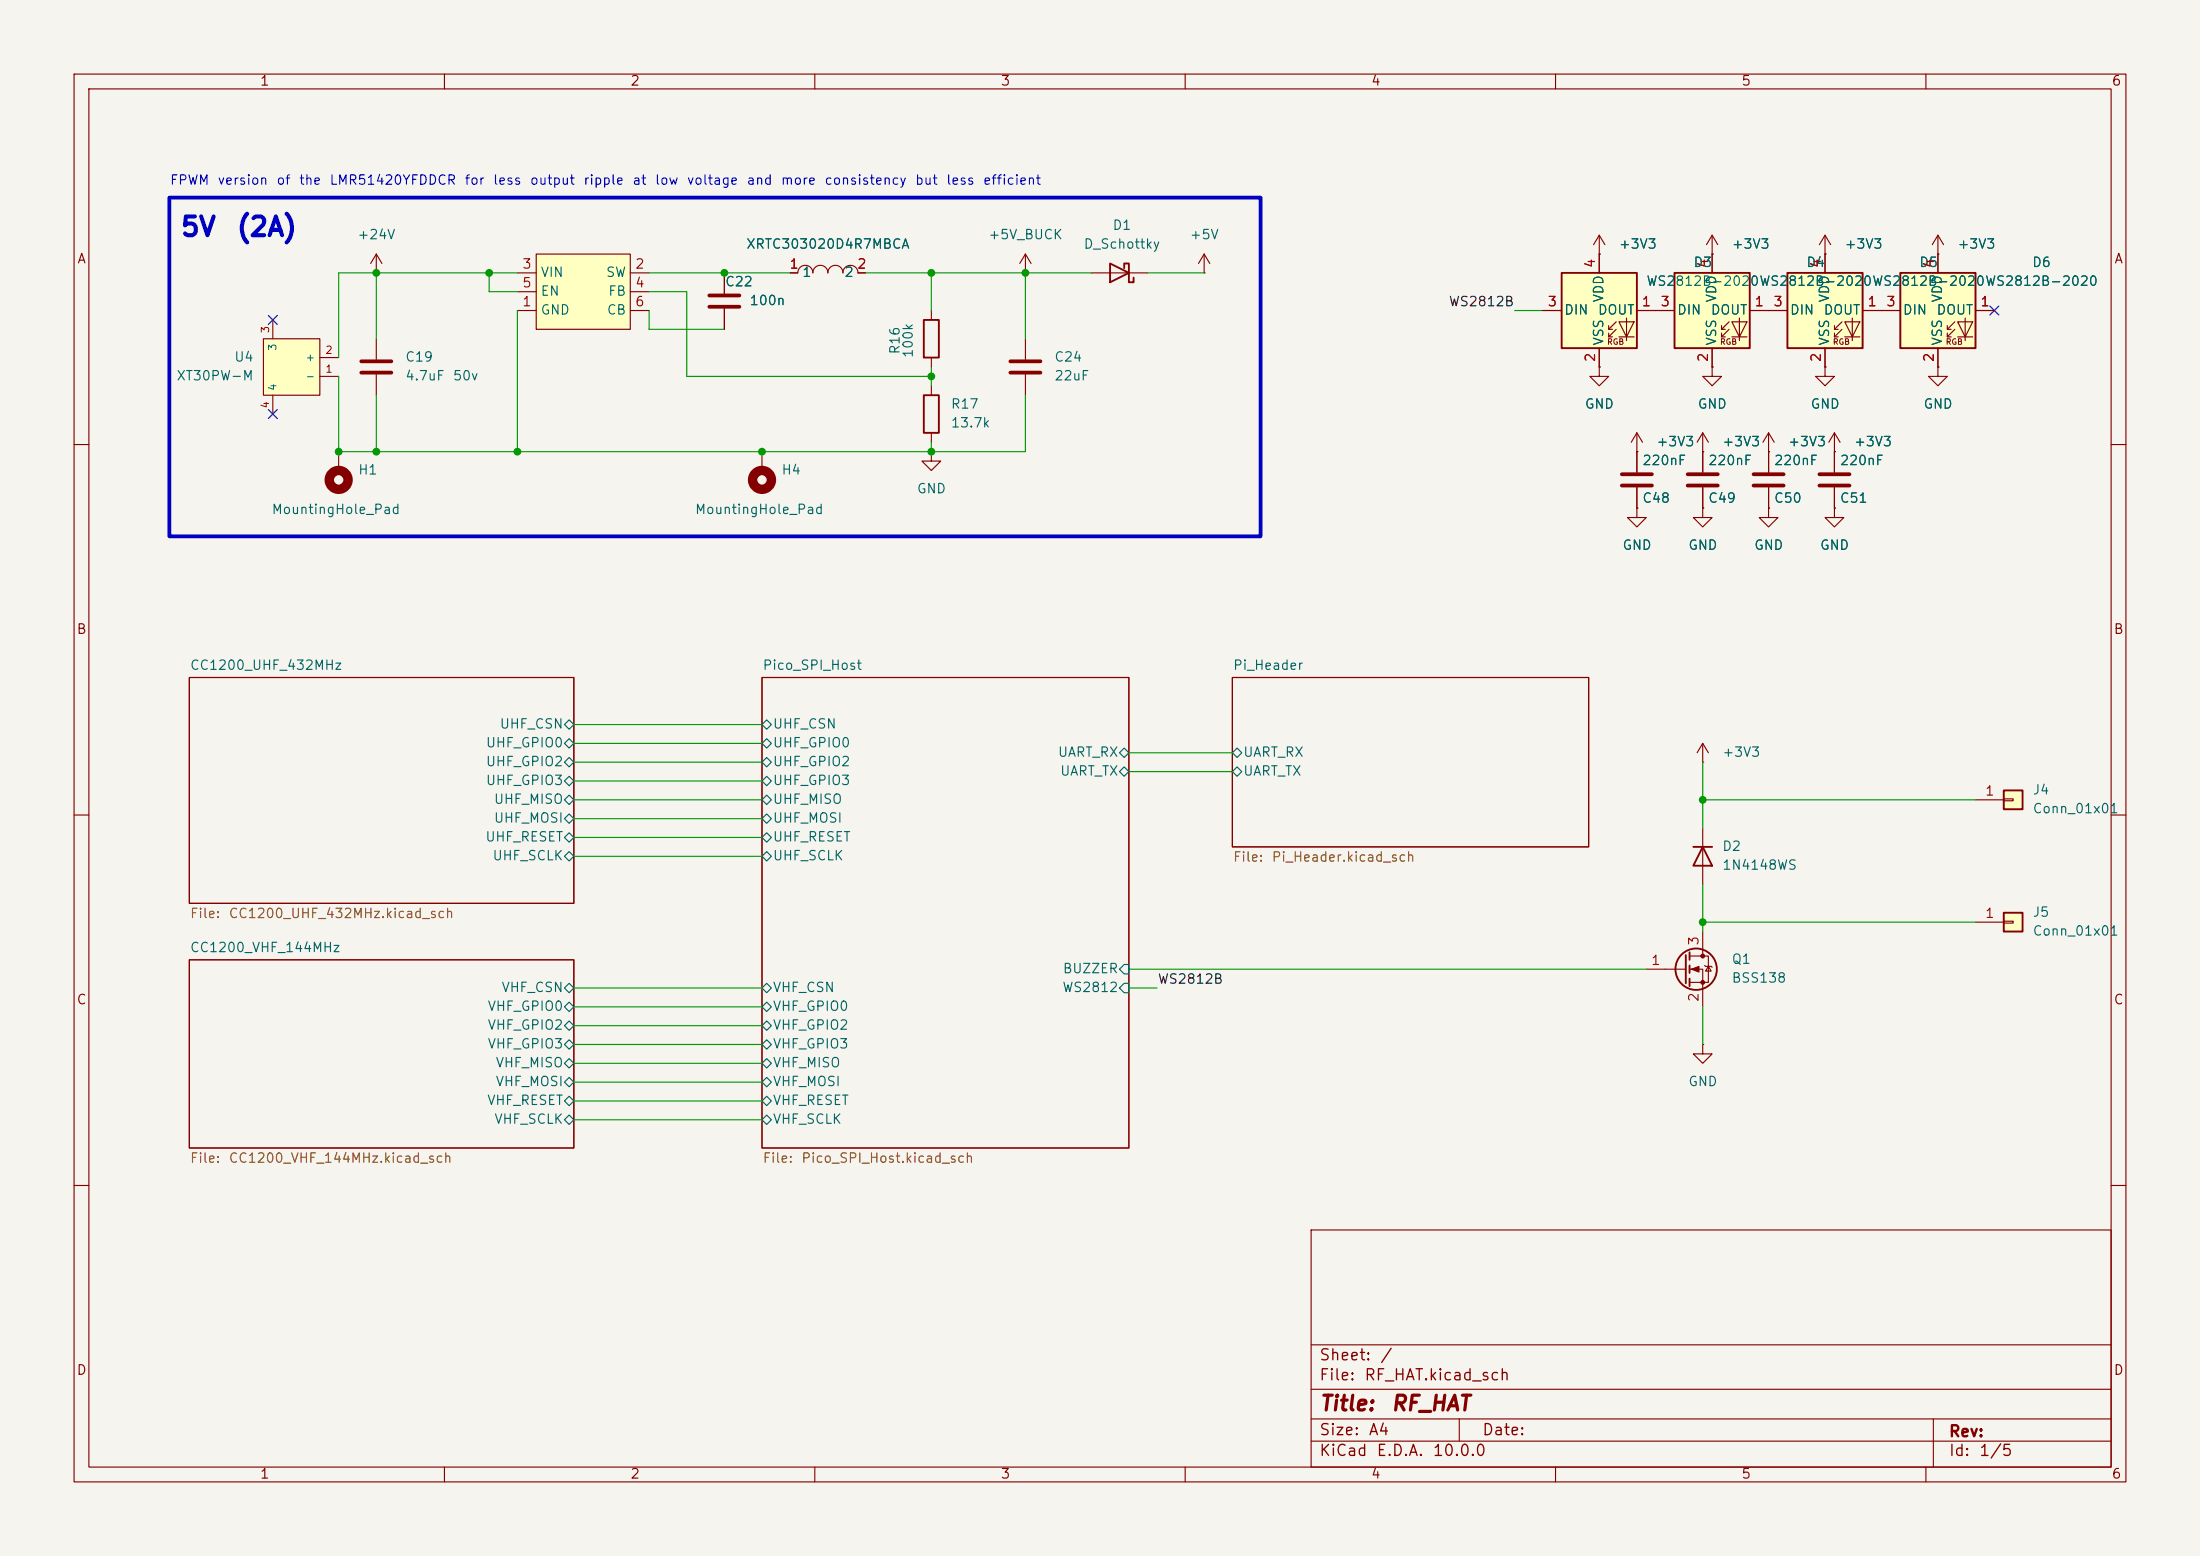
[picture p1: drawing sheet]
<svg xmlns="http://www.w3.org/2000/svg" width="297mm" height="210mm" viewBox="0 0 297 210" stroke-linecap="round" stroke-linejoin="round" font-family="sans-serif">
<path d="M0 0h297v210h-297z" fill="#f5f4ef" stroke="#f5f4ef" stroke-width=".14"/>
<g fill="none" stroke="#840000" stroke-width=".15">
<path d="M10 10h277v190h-277zM12 12h273v186h-273zM60 10v2M110 10v2M160 10v2M210 10v2M260 10v2M97.8 36.8v2.8M97.8 41.7v2.8M125.7 41.9v1.3M125.7 48.3v1.2M125.7 52.1v1.2"/>
<path d="M125.7 58.4v1.3M138.4 45.7v2.8M138.4 50.5v2.8M221 58.4l-.8 1.3M221 58.4l.7 1.3M221 58.4v2.6M247.6 58.4v5.4M247.6 58.4l-.7 1.3M247.6 58.4l.8 1.3M261.6 49.5v1.3h1.3l-1.3 1.3-1.3-1.3h1.3M261.6 49.5h.1M10 60h2"/>
<path d="M45.7 61v2.5M102.9 61v2.5M125.7 61v1.2h1.3l-1.3 1.3-1.2-1.3h1.2M125.7 61h.1M221 61h.1M229.9 68.6v1.3h1.2l-1.2 1.2-1.3-1.2h1.3M229.9 68.6h.1M238.8 68.6v1.3h1.2l-1.2 1.2-1.3-1.2h1.3M238.8 68.6h.1M238.8 61v2.8M238.8 65.8v2.8M247.6 68.6v1.3h1.3l-1.3 1.2-1.2-1.2h1.2"/>
<path d="M247.6 68.6h.1M247.6 61h.1M247.6 65.8v2.8M285 60h2M25.6 91.4h51.9v30.5h-51.9zM102.9 91.4h49.5v63.5h-49.5zM166.4 91.4h48.1v22.9h-48.1zM10 110h2M285 110h2M25.6 129.5h51.9v25.4h-51.9zM10 160h2M177 166h108v32h-108z"/>
<path d="M285 160h2M60 198v2M110 198v2M160 198v2M177 194.5h108M177 191.5h108M177 187.5h108M177 181.5h108M197 191.5v3M210 198v2M260 198v2M261 191.5v6.5"/>
</g>
<g fill="none" stroke="#006464" stroke-width=".15">
<path d="M76.2 97.8l.6-.6 .7 .6-.7 .6zM76.8 99.7l.7 .6-.7 .7-.6-.7zM103.5 97.2l.6 .6-.6 .6-.6-.6zM76.2 102.9l.6-.7 .7 .7-.7 .6zM76.2 105.4l.6-.6 .7 .6-.7 .6zM76.2 110.5l.6-.6 .7 .6-.7 .6zM76.2 113l.6-.6 .7 .6-.7 .7zM76.2 115.6l.6-.7 .7 .7-.7 .6zM76.8 107.3l.7 .7-.7 .6-.6-.6zM102.9 100.3l.6-.6 .6 .6-.6 .7zM102.9 102.9l.6-.7 .6 .7-.6 .6zM102.9 105.4l.6-.6 .6 .6-.6 .6z"/>
<path d="M102.9 108l.6-.7 .6 .7-.6 .6zM102.9 113l.6-.6 .6 .6-.6 .7zM102.9 115.6l.6-.7 .6 .7-.6 .6zM103.5 109.9l.6 .6-.6 .6-.6-.6zM151.1 104.1l.7-.6 .6 .6-.6 .7zM151.8 101l.6 .6-.6 .6-.7-.6zM166.4 101.6l.6-.6 .6 .6-.6 .6zM166.4 104.1l.6-.6 .6 .6-.6 .7zM76.2 133.4l.6-.7 .7 .7-.7 .6zM76.2 135.9l.6-.6 .7 .6-.7 .6zM76.2 138.4l.6-.6 .7 .6-.7 .7zM102.9 133.4l.6-.7 .6 .7-.6 .6z"/>
<path d="M102.9 135.9l.6-.6 .6 .6-.6 .6zM103.5 137.8l.6 .6-.6 .7-.6-.7zM151.8 130.2h.6v1.2h-.6l-.7-.6zM151.8 132.7h.6v1.3h-.6l-.7-.6zM76.2 141l.6-.7 .7 .7-.7 .6zM76.2 143.5l.6-.6 .7 .6-.7 .6zM76.2 146.1l.6-.7 .7 .7-.7 .6zM76.2 148.6l.6-.6 .7 .6-.7 .6zM76.2 151.1l.6-.6 .7 .6-.7 .7zM102.9 141l.6-.7 .6 .7-.6 .6zM102.9 143.5l.6-.6 .6 .6-.6 .6zM102.9 146.1l.6-.7 .6 .7-.6 .6z"/>
<path d="M102.9 148.6l.6-.6 .6 .6-.6 .6zM102.9 151.1l.6-.6 .6 .6-.6 .7z"/>
</g>
<path d="M95.8 39.9h4M95.8 41.4h4M136.4 48.8h4.1M136.4 50.3h4.1M236.7 64h4.1M236.7 65.5h4.1M245.6 64h4.1M245.6 65.5h4.1" fill="none" stroke="#840000" stroke-width=".51"/>
<g fill="none" stroke="#840000" stroke-width="1.3">
<circle cx="45.7" cy="64.8" r="1.27"/>
<circle cx="102.9" cy="64.8" r="1.27"/>
</g>
<path d="M124.7 43.2h2v5.1h-2zM124.7 53.3h2v5.1h-2z" fill="none" stroke="#840000" stroke-width=".25"/>
<path d="M256.5 36.8h10.2v10.2h-10.2z" fill="#ffffc2"/>
<path d="M261.6 34.3v2.5M254 41.9h2.5M261.6 47v2.5M262.9 44.5h.5M262.9 45.5h.5M263.9 43.4l-1 1.1v-.6M263.9 44.5l-1 1v-.5M264.3 43.4h2l-1 2.1zM264.3 45.5h2M265.3 42.9v3.1M266.7 41.9h2.5" fill="none" stroke="#840000" stroke-width=".15"/>
<path d="M256.5 36.8h10.2v10.2h-10.2z" fill="none" stroke="#840000" stroke-width=".25"/>
<path d="M72.4 34.3h12.7v10.2h-12.7z" fill="#ffffc2"/>
<g fill="none" stroke="#840000" stroke-width=".15">
<path d="M50.8 36.8h.1M50.8 34.3l-.8 1.3M50.8 34.3l.8 1.3M50.8 34.3v2.5M69.8 36.8h2.6M69.8 39.4h2.6M72.4 34.3h12.7v10.2h-12.7zM85.1 36.8h2.5M85.1 39.4h2.5M261.6 34.3h.1M261.6 31.8l-.7 1.2M261.6 31.8l.8 1.2"/>
<path d="M261.6 31.8v2.5M69.8 41.9h2.6M85.1 41.9h2.5"/>
</g>
<path d="M241.3 36.8h10.2v10.2h-10.2z" fill="#ffffc2"/>
<g fill="none" stroke="#840000" stroke-width=".15">
<path d="M231.1 34.3h.1M231.1 31.8l-.7 1.2M231.1 31.8l.8 1.2M231.1 31.8v2.5M246.4 34.3h.1M246.4 31.8v5M246.4 31.8l-.8 1.2M246.4 31.8l.7 1.2M238.8 41.9h2.5M246.4 49.5v1.3h1.2l-1.2 1.3-1.3-1.3h1.3M246.4 49.5h.1M246.4 47v2.5"/>
<path d="M247.6 44.5h.6M247.6 45.5h.6M248.7 43.4l-1.1 1.1v-.6M248.7 44.5l-1.1 1v-.5M249 43.4h2.1l-1 2.1zM249 45.5h2.1M250.1 42.9v3.1M251.5 41.9h2.5"/>
</g>
<path d="M241.3 36.8h10.2v10.2h-10.2z" fill="none" stroke="#840000" stroke-width=".25"/>
<path d="M210.8 36.8h10.2v10.2h-10.2z" fill="#ffffc2"/>
<g fill="none" stroke="#840000" stroke-width=".15">
<path d="M215.9 34.3h.1M215.9 31.8v5M215.9 31.8l-.8 1.2M215.9 31.8l.8 1.2M50.8 45.7v2.8M50.8 50.5v2.8M208.3 41.9h2.5M215.9 49.5v1.3h1.3l-1.3 1.3-1.3-1.3h1.3M215.9 49.5h.1M215.9 47v2.5M217.2 44.5h.5M217.2 45.5h.5"/>
<path d="M218.2 43.4l-1 1.1v-.6M218.2 44.5l-1 1v-.5M218.6 43.4h2l-1 2.1zM218.6 45.5h2M219.6 42.9v3.1M221 41.9h2.5"/>
</g>
<path d="M210.8 36.8h10.2v10.2h-10.2z" fill="none" stroke="#840000" stroke-width=".25"/>
<path d="M48.8 48.8h4M48.8 50.3h4" fill="none" stroke="#840000" stroke-width=".51"/>
<path d="M35.6 45.7h7.6v7.6h-7.6z" fill="#ffffc2"/>
<g fill="none" stroke="#840000" stroke-width=".15">
<path d="M106.7 36.8h1M109.7 36.8a1.02 1.02 0 0 0-1-1 1.02 1.02 0 0 0-1 1M111.8 36.8a1.02 1.02 0 0 0-1.1-1 1.02 1.02 0 0 0-1 1M113.8 36.8a1.02 1.02 0 0 0-1-1 1.02 1.02 0 0 0-1 1M116.8 36.8h-1a1.02 1.02 0 0 0-1-1 1.02 1.02 0 0 0-1 1M138.4 36.8h.1M138.4 34.3l-.7 1.3M138.4 34.3l.8 1.3M138.4 34.3v2.5M147.3 36.8h7.6M162.6 36.8h.1M162.6 34.3l-.8 1.3"/>
<path d="M162.6 34.3l.7 1.3M162.6 34.3v2.5M35.6 45.7h7.6v7.6h-7.6zM36.8 43.2v2.5M36.8 53.3v2.6M43.2 50.8h2.5M43.2 48.3h2.5M229.9 58.4l-.8 1.3M229.9 58.4l.7 1.3M229.9 58.4v2.6M238.8 58.4l-.8 1.3M238.8 58.4l.7 1.3"/>
<path d="M238.8 58.4v2.6M221 68.6v1.3h1.2l-1.2 1.2-1.3-1.2h1.3M221 68.6h.1M229.9 61h.1M238.8 61h.1M222.2 130.8h5.4M228.1 129h2.5v3.6h-2.5M228.1 130.8h1.8v5.1M229.9 125.7v3.3M230.1 130.3l.2 .1h.7l.1 .2M230.6 130.4l.4 .7h-.7zM229.9 141v1.2h1.2l-1.2 1.3-1.3-1.3h1.3"/>
<path d="M229.9 141h.1"/>
</g>
<g fill="none" stroke="#840000" stroke-width=".25">
<path d="M149.9 35.6l2.5 1.2-2.5 1.3zM151.8 36.2v-.6h.6v2.5h.6v-.6M227.6 128.9v3.8M228.1 128.5v1M228.1 130.3v1M228.1 132.1v1"/>
<circle cx="229" cy="130.8" r="2.79"/>
</g>
<g fill="#840000" stroke="#840000" stroke-width=".15">
<path d="M228.3 130.8l1.1-.4v.8z"/>
<circle cx="229.9" cy="129" r=".25"/>
<circle cx="229.9" cy="132.6" r=".25"/>
</g>
<path d="M226.1 36.8h10.1v10.2h-10.1z" fill="#ffffc2"/>
<g fill="none" stroke="#840000" stroke-width=".15">
<path d="M231.1 34.3v2.5M223.5 41.9h2.6M231.1 49.5v1.3h1.3l-1.3 1.3-1.2-1.3h1.2M231.1 49.5h.1M231.1 47v2.5M232.4 44.5h.5M232.4 45.5h.5M233.4 43.4l-1 1.1v-.6M233.4 44.5l-1 1v-.5M233.8 43.4h2l-1 2.1zM233.8 45.5h2M234.8 42.9v3.1"/>
<path d="M236.2 41.9h2.6M229.9 111.8v7.6"/>
</g>
<path d="M226.1 36.8h10.1v10.2h-10.1zM228.6 114.3h2.5M229.9 114.3l1.2 2.5h-2.5z" fill="none" stroke="#840000" stroke-width=".25"/>
<path d="M270.5 123.2h2.5v2.5h-2.5z" fill="#ffffc2"/>
<path d="M270.5 123.2h2.5v2.5h-2.5z" fill="none" stroke="#840000" stroke-width=".25"/>
<path d="M266.7 124.5h3.8M270.5 124.3h1.3v.3h-1.3z" fill="none" stroke="#840000" stroke-width=".15"/>
<path d="M270.5 106.7h2.5v2.5h-2.5z" fill="#ffffc2"/>
<path d="M270.5 106.7h2.5v2.5h-2.5z" fill="none" stroke="#840000" stroke-width=".25"/>
<g fill="none" stroke="#840000" stroke-width=".15">
<path d="M97.8 36.8v2.8M106.7 36.8h1M115.8 36.8h1M215.9 34.3h.1M215.9 34.3v2.5M231.1 34.3h.1M231.1 34.3v2.5M246.4 34.3h.1M246.4 34.3v2.5M261.6 34.3h.1M261.6 34.3v2.5M97.8 41.7v2.8"/>
<path d="M208.3 41.9h2.5M215.9 49.5h.1M215.9 47v2.5M221 41.9h5.1M231.1 49.5h.1M231.1 47v2.5M236.2 41.9h5.1M246.4 49.5h.1M246.4 47v2.5M251.5 41.9h5M261.6 49.5h.1M261.6 47v2.5"/>
<path d="M266.7 41.9h2.5M221 68.6h.1M221 61h.1M221 61v2.8M221 65.8v2.8M229.9 68.6h.1M229.9 61h.1M229.9 61v2.8M229.9 65.8v2.8M238.8 61h.1M238.8 68.6h.1M238.8 61v2.8"/>
<path d="M238.8 65.8v2.8M247.6 61h.1M247.6 68.6h.1M247.6 61v2.8M247.6 65.8v2.8M229.9 102.9h.1M229.9 100.3l-.8 1.3M229.9 100.3l.7 1.3M229.9 100.3v2.6M266.7 108h3.8M270.5 107.8h1.3v.3h-1.3z"/>
</g>
<path d="M218.9 64h4.1M218.9 65.5h4.1M227.8 64h4.1M227.8 65.5h4.1" fill="none" stroke="#840000" stroke-width=".51"/>
<g fill="none" stroke="#009600" stroke-width=".15">
<path d="M50.8 36.8v8.9M66 36.8v2.6h3.8M69.8 36.8h-24.1v11.5M87.6 36.8h19.1M87.6 39.4h5.1v11.4h33M116.8 36.8h30.5M125.7 36.8v5.1M138.4 36.8v8.9M154.9 36.8h7.7M45.7 50.8v10.2h92.7v-7.7M50.8 53.3v7.7M69.8 41.9v19.1"/>
<path d="M87.6 41.9v2.6h10.2M125.7 49.5v2.6M125.7 59.7v1.3M204.5 41.9h3.8M77.5 97.8h25.4M77.5 108h25.4M77.5 105.4h25.4M77.5 102.9h25.4M77.5 100.3h25.4M77.5 110.5h25.4M77.5 115.6h25.4M77.5 113h25.4"/>
<path d="M152.4 101.6h14M152.4 104.1h14M229.9 102.9v8.9M229.9 119.4v6.3M229.9 108h36.8M77.5 133.4h25.4M77.5 135.9h25.4M77.5 138.4h25.4M152.4 130.8h69.8M152.4 133.4h3.8M229.9 135.9v5.1M229.9 124.5h36.8"/>
<path d="M77.5 141h25.4M77.5 146.1h25.4M77.5 148.6h25.4M77.5 143.5h25.4M77.5 151.1h25.4"/>
</g>
<path d="M36.2 55.3l1.2 1.2M36.2 42.6l1.2 1.2M37.4 55.3l-1.2 1.2M37.4 42.6l-1.2 1.2M268.6 41.3l1.2 1.2M269.8 41.3l-1.2 1.2" fill="none" stroke="#000084" stroke-width=".15"/>
<path d="M22.9 26.7h147.3v45.7h-147.3z" fill="none" stroke="#0000c2" stroke-width=".51"/>
<g fill="#009600" stroke="#009600" stroke-width=".14">
<circle cx="69.8" cy="61" r=".46"/>
<circle cx="66" cy="36.8" r=".46"/>
<circle cx="50.8" cy="61" r=".46"/>
<circle cx="45.7" cy="61" r=".46"/>
<circle cx="97.8" cy="36.8" r=".46"/>
<circle cx="125.7" cy="50.8" r=".46"/>
<circle cx="125.7" cy="36.8" r=".46"/>
<circle cx="102.9" cy="61" r=".46"/>
<circle cx="125.7" cy="61" r=".46"/>
<circle cx="50.8" cy="36.8" r=".46"/>
<circle cx="229.9" cy="124.5" r=".46"/>
<circle cx="229.9" cy="108" r=".46"/>
<circle cx="138.4" cy="36.8" r=".46"/>
</g>
<g font-size="2.5" fill="#0000c2">
<text x="24.2" y="32.5">5V</text>
<text x="31.8" y="32.5">(2A)</text>
</g>
<g font-size="2" fill="#840000">
<text x="178" y="190.9">Title:</text>
<text x="187.7" y="190.9">RF_HAT</text>
</g>
<g font-size="1.5" fill="#840000">
<text x="178" y="184">Sheet:</text>
<text x="186.2" y="184">/</text>
<text x="178" y="186.7">File:</text>
<text x="184.1" y="186.7">RF_HAT.kicad_sch</text>
<text x="178" y="196.9">KiCad</text>
<text x="178" y="194.1">Size:</text>
<text x="184.7" y="194.1">A4</text>
<text x="185.7" y="196.9">E.D.A.</text>
<text x="193.3" y="196.9">10.0.0</text>
<text x="200" y="194.1">Date:</text>
<text x="263" y="194.3">Rev:</text>
<text x="263" y="196.9">Id:</text>
<text x="267.1" y="196.9">1/5</text>
</g>
<g font-size="1.3" fill="#840000">
<text x="35" y="11.9">1</text>
<text x="85" y="11.9">2</text>
<text x="135" y="11.9">3</text>
<text x="185" y="11.9">4</text>
<text x="235" y="11.9">5</text>
<text x="285" y="11.9">6</text>
<text x="10.3" y="35.9">A</text>
<text x="285.3" y="35.9">A</text>
<text x="10.3" y="85.9">B</text>
<text x="285.3" y="85.9">B</text>
<text x="10.3" y="135.9">C</text>
<text x="285.3" y="135.9">C</text>
<text x="10.3" y="185.9">D</text>
<text x="285.3" y="185.9">D</text>
<text x="35" y="199.9">1</text>
<text x="85" y="199.9">2</text>
<text x="135" y="199.9">3</text>
<text x="185" y="199.9">4</text>
<text x="235" y="199.9">5</text>
<text x="285" y="199.9">6</text>
</g>
<g font-size="1.3" fill="#0000c2">
<text x="22.8" y="25.3">FPWM</text>
<text x="29.3" y="25.3">version</text>
<text x="37.2" y="25.3">of</text>
<text x="40.3" y="25.3">the</text>
<text x="44.4" y="25.3">LMR51420YFDDCR</text>
<text x="62.6" y="25.3">for</text>
<text x="66.5" y="25.3">less</text>
<text x="71.4" y="25.3">output</text>
<text x="78.7" y="25.3">ripple</text>
<text x="85.3" y="25.3">at</text>
<text x="88.3" y="25.3">low</text>
<text x="92.6" y="25.3">voltage</text>
<text x="100.7" y="25.3">and</text>
<text x="105.3" y="25.3">more</text>
<text x="111.2" y="25.3">consistency</text>
<text x="123.4" y="25.3">but</text>
<text x="127.6" y="25.3">less</text>
<text x="132.6" y="25.3">efficient</text>
</g>
<g font-size="1.3" fill="#006464">
<text x="48.2" y="32.6">+24V</text>
<text x="100.7" y="33.9">XRTC303020D4R7MBCA</text>
<text x="133.3" y="32.6">+5V_BUCK</text>
<text x="146.2" y="33.9">D_Schottky</text>
<text x="150.1" y="31.3">D1</text>
<text x="160.5" y="32.6">+5V</text>
<text x="218.4" y="33.9">+3V3</text>
<text x="233.7" y="33.9">+3V3</text>
<text x="248.9" y="33.9">+3V3</text>
<text x="264.2" y="33.9">+3V3</text>
<text x="72.9" y="37.7">VIN</text>
<text x="72.9" y="40.2">EN</text>
<text x="81.7" y="37.7">SW</text>
<text x="82" y="40.2">FB</text>
<text x="97.8" y="39">C22</text>
<text x="101.1" y="41.5">100n</text>
<text x="108.2" y="37.7">1</text>
<text x="113.9" y="37.7">2</text>
<text x="216.8" y="40.9" transform="rotate(-90 216.8 40.9)">VDD</text>
<text x="222.2" y="38.9">WS2812B-2020WS2812B-2020WS2812B-2020WS2812B-2020</text>
<text x="228.5" y="36.4">D3</text>
<text x="232" y="40.9" transform="rotate(-90 232 40.9)">VDD</text>
<text x="243.8" y="36.4">D4</text>
<text x="247.2" y="40.9" transform="rotate(-90 247.2 40.9)">VDD</text>
<text x="259" y="36.4">D5</text>
<text x="262.5" y="40.9" transform="rotate(-90 262.5 40.9)">VDD</text>
<text x="274.2" y="36.4">D6</text>
<text x="72.9" y="42.8">GND</text>
<text x="81.8" y="42.8">CB</text>
<text x="121.8" y="47.9" transform="rotate(-90 121.8 47.9)">R16</text>
<text x="211.1" y="42.8">DIN</text>
<text x="215.6" y="42.8">DOUT</text>
<text x="216.8" y="46.7" transform="rotate(-90 216.8 46.7)">VSS</text>
<text x="226.3" y="42.8">DIN</text>
<text x="230.9" y="42.8">DOUT</text>
<text x="232" y="46.7" transform="rotate(-90 232 46.7)">VSS</text>
<text x="241.6" y="42.8">DIN</text>
<text x="246.1" y="42.8">DOUT</text>
<text x="247.2" y="46.7" transform="rotate(-90 247.2 46.7)">VSS</text>
<text x="256.8" y="42.8">DIN</text>
<text x="261.3" y="42.8">DOUT</text>
<text x="262.5" y="46.7" transform="rotate(-90 262.5 46.7)">VSS</text>
<text x="23.7" y="51.7">XT30PW-M</text>
<text x="31.5" y="49.1">U4</text>
<text x="54.6" y="49.1">C19</text>
<text x="54.6" y="51.7">4.7uF</text>
<text x="61.1" y="51.7">50v</text>
<text x="123.5" y="48.4" transform="rotate(-90 123.5 48.4)">100k</text>
<text x="142.2" y="49.1">C24</text>
<text x="142.2" y="51.7">22uF</text>
<text x="128.3" y="55.5">R17</text>
<text x="128.3" y="58">13.7k</text>
<text x="213.9" y="55.5">GND</text>
<text x="229.1" y="55.5">GND</text>
<text x="244.3" y="55.5">GND</text>
<text x="259.6" y="55.5">GND</text>
<text x="48.3" y="64.4">H1</text>
<text x="105.4" y="64.4">H4</text>
<text x="221.6" y="63.1">220nF</text>
<text x="223.5" y="60.6">+3V3</text>
<text x="230.5" y="63.1">220nF</text>
<text x="232.4" y="60.6">+3V3</text>
<text x="239.4" y="63.1">220nF</text>
<text x="241.3" y="60.6">+3V3</text>
<text x="248.3" y="63.1">220nF</text>
<text x="250.2" y="60.6">+3V3</text>
<text x="36.6" y="69.7">MountingHole_Pad</text>
<text x="93.7" y="69.7">MountingHole_Pad</text>
<text x="123.7" y="66.9">GND</text>
<text x="221.6" y="68.2">C48</text>
<text x="230.5" y="68.2">C49</text>
<text x="239.4" y="68.2">C50</text>
<text x="248.3" y="68.2">C51</text>
<text x="218.9" y="74.5">GND</text>
<text x="227.8" y="74.5">GND</text>
<text x="236.7" y="74.5">GND</text>
<text x="245.6" y="74.5">GND</text>
<text x="25.6" y="90.7">CC1200_UHF_432MHz</text>
<text x="102.9" y="90.7">Pico_SPI_Host</text>
<text x="166.4" y="90.7">Pi_Header</text>
<text x="65.5" y="101.2">UHF_GPIO0</text>
<text x="67.4" y="98.7">UHF_CSN</text>
<text x="104.2" y="98.7">UHF_CSN</text>
<text x="104.2" y="101.2">UHF_GPIO0</text>
<text x="65.5" y="103.7">UHF_GPIO2</text>
<text x="65.5" y="106.3">UHF_GPIO3</text>
<text x="104.2" y="103.7">UHF_GPIO2</text>
<text x="104.2" y="106.3">UHF_GPIO3</text>
<text x="142.7" y="102.5">UART_RX</text>
<text x="143" y="105">UART_TX</text>
<text x="167.7" y="102.5">UART_RX</text>
<text x="167.7" y="105">UART_TX</text>
<text x="232.4" y="102.5">+3V3</text>
<text x="274.3" y="107.5">J4</text>
<text x="65.4" y="113.9">UHF_RESET</text>
<text x="66.6" y="108.8">UHF_MISO</text>
<text x="66.6" y="111.4">UHF_MOSI</text>
<text x="104.2" y="108.8">UHF_MISO</text>
<text x="104.2" y="111.4">UHF_MOSI</text>
<text x="104.2" y="113.9">UHF_RESET</text>
<text x="274.3" y="110.1">Conn_01x01</text>
<text x="66.4" y="116.4">UHF_SCLK</text>
<text x="104.2" y="116.4">UHF_SCLK</text>
<text x="232.4" y="115.2">D2</text>
<text x="232.4" y="117.7">1N4148WS</text>
<text x="274.3" y="124.1">J5</text>
<text x="25.6" y="128.8">CC1200_VHF_144MHz</text>
<text x="143.4" y="131.7">BUZZER</text>
<text x="233.7" y="130.4">Q1</text>
<text x="274.3" y="126.6">Conn_01x01</text>
<text x="65.7" y="136.8">VHF_GPIO0</text>
<text x="67.6" y="134.2">VHF_CSN</text>
<text x="104.2" y="134.2">VHF_CSN</text>
<text x="104.2" y="136.8">VHF_GPIO0</text>
<text x="143.3" y="134.2">WS2812</text>
<text x="233.7" y="132.9">BSS138</text>
<text x="65.7" y="139.3">VHF_GPIO2</text>
<text x="65.7" y="141.8">VHF_GPIO3</text>
<text x="104.2" y="139.3">VHF_GPIO2</text>
<text x="104.2" y="141.8">VHF_GPIO3</text>
<text x="65.7" y="149.5">VHF_RESET</text>
<text x="66.8" y="144.4">VHF_MISO</text>
<text x="66.8" y="146.9">VHF_MOSI</text>
<text x="104.2" y="144.4">VHF_MISO</text>
<text x="104.2" y="146.9">VHF_MOSI</text>
<text x="104.2" y="149.5">VHF_RESET</text>
<text x="227.8" y="146.9">GND</text>
<text x="66.6" y="152">VHF_SCLK</text>
<text x="104.2" y="152">VHF_SCLK</text>
</g>
<g font-size="1.3" fill="#a90000">
<text x="70.4" y="41.7">1</text>
<text x="70.4" y="36.6">3</text>
<text x="70.4" y="39.1">5</text>
<text x="85.7" y="36.6">2</text>
<text x="85.7" y="39.1">4</text>
<text x="85.7" y="41.7">6</text>
<text x="106.5" y="36.6">1</text>
<text x="115.6" y="36.6">2</text>
<text x="208.8" y="41.7">3</text>
<text x="215.6" y="36.3" transform="rotate(-90 215.6 36.3)">4</text>
<text x="221.5" y="41.7">1</text>
<text x="224.1" y="41.7">3</text>
<text x="230.9" y="36.3" transform="rotate(-90 230.9 36.3)">4</text>
<text x="236.8" y="41.7">1</text>
<text x="239.3" y="41.7">3</text>
<text x="246.1" y="36.3" transform="rotate(-90 246.1 36.3)">4</text>
<text x="252" y="41.7">1</text>
<text x="254.6" y="41.7">3</text>
<text x="261.4" y="36.3" transform="rotate(-90 261.4 36.3)">4</text>
<text x="267.3" y="41.7">1</text>
<text x="215.6" y="49" transform="rotate(-90 215.6 49)">2</text>
<text x="230.9" y="49" transform="rotate(-90 230.9 49)">2</text>
<text x="246.1" y="49" transform="rotate(-90 246.1 49)">2</text>
<text x="261.4" y="49" transform="rotate(-90 261.4 49)">2</text>
<text x="267.9" y="107.7">1</text>
<text x="267.9" y="124.2">1</text>
<text x="222.8" y="130.6">1</text>
<text x="229.6" y="127.7" transform="rotate(-90 229.6 127.7)">3</text>
<text x="229.6" y="135.3" transform="rotate(-90 229.6 135.3)">2</text>
</g>
<g font-size="1.3" fill="#0f0f0f">
<text x="195.5" y="41.6">WS2812B</text>
<text x="156.2" y="133.1">WS2812B</text>
</g>
<g font-size="1.3" fill="#725600">
<text x="166.4" y="116.6">File:</text>
<text x="171.6" y="116.6">Pi_Header.kicad_sch</text>
<text x="25.6" y="124.2">File:</text>
<text x="30.8" y="124.2">CC1200_UHF_432MHz.kicad_sch</text>
<text x="25.6" y="157.3">File:</text>
<text x="30.8" y="157.3">CC1200_VHF_144MHz.kicad_sch</text>
<text x="102.9" y="157.3">File:</text>
<text x="108.1" y="157.3">Pico_SPI_Host.kicad_sch</text>
</g>
<g font-size="1" fill="#a90000">
<text x="36.6" y="45.1" transform="rotate(-90 36.6 45.1)">3</text>
<text x="43.8" y="50.5">1</text>
<text x="43.8" y="48">2</text>
<text x="36.6" y="55.2" transform="rotate(-90 36.6 55.2)">4</text>
</g>
<g font-size="1" fill="#006464">
<text x="37.6" y="47.4" transform="rotate(-90 37.6 47.4)">3</text>
<text x="37.6" y="52.8" transform="rotate(-90 37.6 52.8)">4</text>
<text x="41.2" y="51.5">-</text>
<text x="41.2" y="49">+</text>
</g>
<g font-size=".8" fill="#840000">
<text x="216.9" y="46.7">RGB</text>
<text x="232.1" y="46.7">RGB</text>
<text x="247.4" y="46.7">RGB</text>
<text x="262.6" y="46.7">RGB</text>
</g>
</svg>
